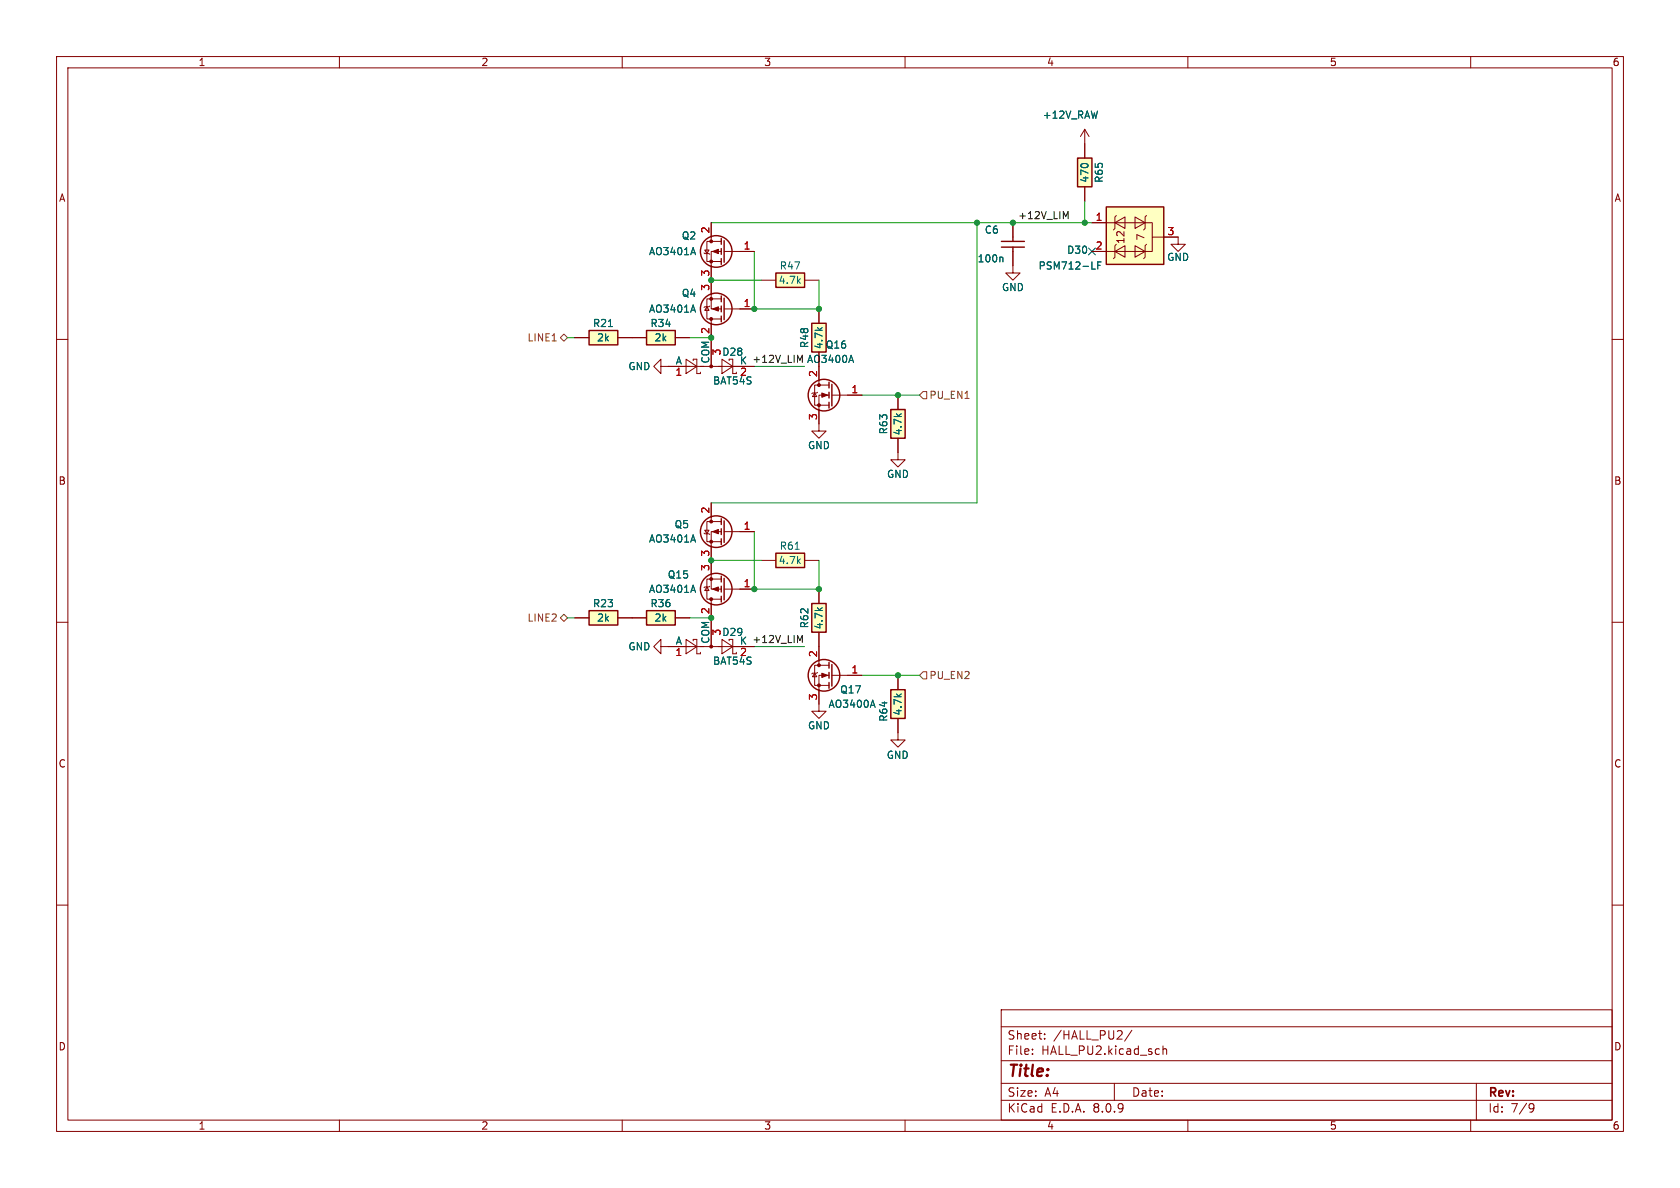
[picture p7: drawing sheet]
<svg xmlns="http://www.w3.org/2000/svg" width="297mm" height="210mm" viewBox="0 0 297 210" stroke-linecap="round" stroke-linejoin="round" font-family="sans-serif">
<g fill="none" stroke="#840000" stroke-width=".18">
<path d="M10 10h277v190h-277zM12 12h273v186h-273zM60 10v2M110 10v2M160 10v2M210 10v2M260 10v2M10 60h2M144 69.5l.4 .6h-.8zM144.5 69.3l-.1 .2h-.8l-.1 .1M144.8 64.8v3.3M146.6 69.9h-1.8v5"/>
<path d="M146.6 68.1h-2.6v3.5h2.6M147.1 69.9h5.3M285 60h2M10 110h2M285 110h2M10 160h2M177 178.5h108v19.5h-108zM285 160h2M60 198v2M110 198v2M160 198v2M177 194.5h108"/>
<path d="M177 191.5h108M177 187.5h108M177 181.5h108M182.5 186.3v.1M182.5 185.5v.1M184.7 183.6v.1M184.7 182.8v.1M197 191.5v3M200.1 182.1l-1.3 2M205.6 184.9v1.5M205.6 185.5l.2-.1 .4 .1v.9M210 198v2"/>
<path d="M260 198v2M261 191.5v6.5M270.6 195.1l.5 .1a.99 .99 0 0 1-.4 1.4h-.2M271.2 195.7l-.3 .3h-.3"/>
</g>
<g fill="none" stroke="#840000" stroke-width=".25">
<path d="M146.6 67.6v1M146.6 69.3v1.1M146.6 71.1v1M147.1 67.9v3.9"/>
<circle cx="145.7" cy="69.8" r="2.79"/>
</g>
<g fill="#840000" stroke="#840000" stroke-width=".18">
<path d="M145.3 69.5l1 .4-1 .3z"/>
<circle cx="144.8" cy="71.6" r=".25"/>
<circle cx="144.8" cy="68.1" r=".25"/>
</g>
<path d="M150.5 62.8l.4 1.3" fill="none" stroke="#006464" stroke-width=".18"/>
<path d="M190.5 27.9h2.5v5.1h-2.5z" fill="#ffffc2"/>
<path d="M190.5 27.9h2.5v5.1h-2.5z" fill="none" stroke="#840000" stroke-width=".25"/>
<path d="M191.8 25.4v2.5M191.8 33v2.6" fill="none" stroke="#840000" stroke-width=".18"/>
<path d="M195.6 36.6h10.1v10.1h-10.1z" fill="#ffffc2"/>
<path d="M195.6 36.6h10.1v10.1h-10.1z" fill="none" stroke="#840000" stroke-width=".25"/>
<path d="M193 39.4h10.7v2.5M197.1 39.4l1.8-1v2zM197.4 38.1l-.3 .3v2l-.3 .2M200.7 38.4l1.7 1-1.7 1zM202.7 38.1l-.3 .3v2l-.2 .2M197.1 44.5l1.8-1.1v2.1zM197.4 43.2l-.3 .2v2.1l-.3 .2M200.7 43.4l1.7 1.1-1.7 1zM202.7 43.2l-.3 .2v2.1l-.2 .2M208.3 41.9h-4.6v2.6h-10.7M158.7 129.5v1.3h-1.2l1.2 1.3 1.3-1.3h-1.3" fill="none" stroke="#840000" stroke-width=".18"/>
<path d="M193 47.6h.6M194.1 46.9h.4M194.7 46.3h-.6v1.3" fill="none" stroke="#006464" stroke-width=".18"/>
<path d="M157.5 121.9h2.5v5.1h-2.5z" fill="#ffffc2"/>
<path d="M157.5 121.9h2.5v5.1h-2.5z" fill="none" stroke="#840000" stroke-width=".25"/>
<path d="M158.7 119.4v2.5M158.7 127v2.5" fill="none" stroke="#840000" stroke-width=".18"/>
<path d="M114.3 58.4h5.1v2.6h-5.1z" fill="#ffffc2"/>
<g fill="none" stroke="#840000" stroke-width=".25">
<path d="M114.3 58.4h5.1v2.6h-5.1zM146.6 117.1v1M146.6 118.9v1M147.1 117.5v3.8M146.6 120.7v1"/>
<circle cx="145.7" cy="119.4" r="2.79"/>
</g>
<path d="M111.8 59.7h2.5M119.4 59.7h2.5M116.8 64.8v-1.3l-1.2 1.3 1.2 1.2v-1.2h1.3M158.7 80v1.3h-1.2l1.2 1.3 1.3-1.3h-1.3M144 119l.4 .6h-.8zM144.5 118.9l-.1 .1h-.8l-.1 .1M144.8 114.3v3.3M146.6 119.4h-1.8v6.3h-1.3l1.3 1.3 1.2-1.3h-1.2M146.6 117.6h-2.6v3.6h2.6M147.1 119.4h5.3" fill="none" stroke="#840000" stroke-width=".18"/>
<g fill="#840000" stroke="#840000" stroke-width=".18">
<path d="M145.3 119l1 .4-1 .4z"/>
<circle cx="144.8" cy="121.2" r=".25"/>
<circle cx="144.8" cy="117.6" r=".25"/>
</g>
<path d="M154.3 123.8l.4 1.2" fill="none" stroke="#006464" stroke-width=".18"/>
<path d="M104.1 58.4h5.1v2.6h-5.1z" fill="#ffffc2"/>
<path d="M104.1 58.4h5.1v2.6h-5.1z" fill="none" stroke="#840000" stroke-width=".25"/>
<path d="M101.6 59.7h2.5M109.2 59.7h2.6" fill="none" stroke="#840000" stroke-width=".18"/>
<path d="M107.6 57.7h.7" fill="none" stroke="#006464" stroke-width=".18"/>
<path d="M157.5 72.4h2.5v5.1h-2.5z" fill="#ffffc2"/>
<g fill="none" stroke="#840000" stroke-width=".25">
<path d="M127.5 42.2v1M127.5 43.9v1.1M127.5 45.7v1M127.5 52.3v1M127.5 54.1v1M127.5 55.9v1M128 42.5v3.9M128 52.7v3.8M157.5 72.4h2.5v5.1h-2.5z"/>
<circle cx="126.6" cy="44.4" r="2.79"/>
<circle cx="126.6" cy="54.6" r="2.79"/>
</g>
<g fill="none" stroke="#840000" stroke-width=".18">
<path d="M125.7 39.4v3.3M124.5 44.7l.1 .1h.7l.2 .2M124.6 44.2h.7l-.3 .6zM125 54.2l.3 .7h-.7zM125.5 54.1l-.2 .1h-.7l-.1 .2M125.7 56.4v8.4M127.5 44.5h-1.8v10.1h1.8M127.5 42.7h-2.5v3.5h2.5M127.5 52.8h-2.5v3.6h2.5M128 44.5h5.3M128 54.6h5.3M118.1 64.8h15.2"/>
<path d="M121.3 63.5l1.9 1.3-1.9 1.2zM122.6 63.8v-.3h.6v2.5h.6v-.2M127.6 63.5l1.9 1.3-1.9 1.2zM128.9 63.5v.3M129.5 63.5v2.5h.7M144.8 74.9v1.3h-1.3l1.3 1.3 1.2-1.3h-1.2M158.7 69.9v2.5M158.7 77.5v2.5"/>
</g>
<g fill="#840000" stroke="#840000" stroke-width=".18">
<path d="M126 44.5l1-.4v.7z"/>
<path d="M126 54.6l1-.4v.8z"/>
<circle cx="125.7" cy="64.8" r=".25"/>
<circle cx="125.7" cy="46.2" r=".25"/>
<circle cx="125.7" cy="42.7" r=".25"/>
<circle cx="125.7" cy="52.8" r=".25"/>
<circle cx="125.7" cy="56.4" r=".25"/>
</g>
<path d="M122.5 43.8l.5 1.2M122.5 53.9l.5 1.3" fill="none" stroke="#006464" stroke-width=".18"/>
<path d="M104.1 108h5.1v2.5h-5.1z" fill="#ffffc2"/>
<path d="M104.1 108h5.1v2.5h-5.1z" fill="none" stroke="#840000" stroke-width=".25"/>
<path d="M101.6 109.2h2.5M109.2 109.2h2.6M116.8 114.3v-1.3l-1.2 1.3 1.2 1.3v-1.3h1.3" fill="none" stroke="#840000" stroke-width=".18"/>
<path d="M114.3 108h5.1v2.5h-5.1z" fill="#ffffc2"/>
<path d="M114.3 108h5.1v2.5h-5.1z" fill="none" stroke="#840000" stroke-width=".25"/>
<path d="M191.8 22.9l.7 1.2M191.8 22.9v2.5M191.8 22.9l-.8 1.2M111.8 109.2h2.5M119.4 109.2h2.5" fill="none" stroke="#840000" stroke-width=".18"/>
<path d="M137.2 97.8h5v2.5h-5z" fill="#ffffc2"/>
<path d="M137.2 97.8h5v2.5h-5z" fill="none" stroke="#840000" stroke-width=".25"/>
<path d="M134.6 99.1h2.6M142.2 99.1h2.6" fill="none" stroke="#840000" stroke-width=".18"/>
<path d="M140.6 97.1h.7" fill="none" stroke="#006464" stroke-width=".18"/>
<path d="M143.5 106.7h2.5v5.1h-2.5z" fill="#ffffc2"/>
<g fill="none" stroke="#840000" stroke-width=".25">
<path d="M127.5 91.7v1M127.5 93.5v1M127.5 95.3v1M128 92.1v3.8M127.5 101.9v1M127.5 103.6v1M127.5 105.4v1M128 102.2v3.8M143.5 106.7h2.5v5.1h-2.5z"/>
<circle cx="126.6" cy="94" r="2.79"/>
<circle cx="126.6" cy="104.1" r="2.79"/>
</g>
<g fill="none" stroke="#840000" stroke-width=".18">
<path d="M124.5 94.2l.1 .2h.7l.2 .1M124.6 93.7h.7l-.3 .7zM125.7 88.9v3.3M127.5 94h-1.8v10.1h1.8M127.5 92.2h-2.5v3.6h2.5M128 94h5.3M118.1 114.3h15.2M121.3 113l1.9 1.3-1.9 1.3zM122.6 113.3v-.3h.6v2.6h.6v-.3M125 103.8l.3 .6h-.7zM125.5 103.6l-.2 .2h-.7l-.1 .1M125.7 105.9v8.4"/>
<path d="M127.5 102.4h-2.5v3.5h2.5M127.6 113l1.9 1.3-1.9 1.3zM128 104.1h5.3M128.9 113v.3M129.5 113v2.6h.7M144.8 104.1v2.6M144.8 111.8v2.5"/>
</g>
<g fill="#840000" stroke="#840000" stroke-width=".18">
<path d="M126 104.1l1-.3v.7z"/>
<path d="M126 94l1-.4v.8z"/>
<circle cx="125.7" cy="114.3" r=".25"/>
<circle cx="125.7" cy="102.4" r=".25"/>
<circle cx="125.7" cy="105.9" r=".25"/>
<circle cx="125.7" cy="95.8" r=".25"/>
<circle cx="125.7" cy="92.2" r=".25"/>
</g>
<path d="M122.5 94.6l.5 1.2M122.5 103.4l.5 1.3" fill="none" stroke="#006464" stroke-width=".18"/>
<path d="M143.5 57.2h2.5v5h-2.5z" fill="#ffffc2"/>
<path d="M143.5 57.2h2.5v5h-2.5z" fill="none" stroke="#840000" stroke-width=".25"/>
<path d="M144.8 54.6v2.6M179.1 47v1.3h1.2l-1.2 1.2-1.3-1.2h1.3M144.8 62.2v2.6" fill="none" stroke="#840000" stroke-width=".18"/>
<path d="M137.2 48.3h5v2.5h-5z" fill="#ffffc2"/>
<path d="M137.2 48.3h5v2.5h-5zM177 43.7h4.1M177 42.7h4.1M179.1 41.9v.8M179.1 43.7v.8" fill="none" stroke="#840000" stroke-width=".25"/>
<g fill="none" stroke="#840000" stroke-width=".18">
<path d="M125.7 39.4v2.5M179.1 39.4v2.5M191.8 25.4v2.5M191.8 33v2.6M193 39.4h2.6M101.6 59.7h2.5M109.2 59.7h5.1M119.4 59.7h2.5M125.7 47v5.1M125.7 57.2v7.6M130.8 44.5h2.5M130.8 54.6h2.5"/>
<path d="M134.6 49.5h2.6M142.2 49.5h2.6M144.8 54.6v2.6M179.1 44.5v2.5M193 44.5h2.6M205.7 41.9h2.6v1.3h-1.3l1.3 1.3 1.2-1.3h-1.2M118.1 64.8h3.8M129.5 64.8h3.8M144.8 62.2v5.1M144.8 72.4v2.5M149.9 69.9h2.5M158.7 69.9v2.5"/>
<path d="M158.7 77.5v2.5M125.7 88.9v2.5M125.7 96.5v5.1M130.8 94h2.5M101.6 109.2h2.5M109.2 109.2h5.1M118.1 114.3h3.8M119.4 109.2h2.5M125.7 106.7v7.6M129.5 114.3h3.8M130.8 104.1h2.5M144.8 104.1v2.6"/>
<path d="M144.8 111.8v5M149.9 119.4h2.5M158.7 119.4v2.5M144.8 121.9v2.6M158.7 127v2.5"/>
</g>
<path d="M107.6 57.7h.7M122.5 43.8l.5 1.2M122.5 53.9l.5 1.3M177.1 45.5l.2 .1v.7M193 47.6h.6M194.1 46.9h.4M194.7 46.3h-.6v1.3M150.5 62.8l.4 1.3M122.5 94.6l.5 1.2M122.5 103.4l.5 1.3M154.3 123.8l.4 1.2" fill="none" stroke="#006464" stroke-width=".18"/>
<path d="M99.1 59.7l.6-.6 .6 .6-.6 .6zM163.2 69.2h.6v1.3h-.6l-.6-.6zM99.1 109.2l.6-.6 .6 .6-.6 .7zM163.2 118.7h.6v1.3h-.6l-.6-.6z" fill="none" stroke="#725600" stroke-width=".18"/>
<path d="M188.4 38.3l.4-.9v1.3M141.4 63.7l.4-.9v1.3M141.4 113.2l.4-.9v1.3" fill="none" stroke="#0f0f0f" stroke-width=".18"/>
<g fill="none" stroke="#009600" stroke-width=".18">
<path d="M125.7 39.4h67.3M172.7 39.4v49.5h-47M191.8 35.6v3.8M100.3 59.7h1.3M121.9 59.7h3.8M125.7 49.5h8.9M133.3 44.5v10.1h11.5v-5.1M133.3 64.8h8.9M152.4 69.9h10.2M125.7 99.1h8.9M133.3 94v10.1h11.5v-5M100.3 109.2h1.3"/>
<path d="M121.9 109.2h3.8M133.3 114.3h8.9M152.4 119.4h10.2"/>
</g>
<path d="M192.4 43.8l1.2 1.3M193.6 43.8l-1.2 1.3" fill="none" stroke="#000084" stroke-width=".18"/>
<g fill="#009600" stroke="#009600" stroke-width=".18">
<circle cx="144.8" cy="104.1" r=".46"/>
<circle cx="144.8" cy="54.6" r=".46"/>
<circle cx="179.1" cy="39.4" r=".46"/>
<circle cx="172.7" cy="39.4" r=".46"/>
<circle cx="191.8" cy="39.4" r=".46"/>
<circle cx="158.7" cy="119.4" r=".46"/>
<circle cx="158.7" cy="69.9" r=".46"/>
<circle cx="125.7" cy="59.7" r=".46"/>
<circle cx="125.7" cy="49.5" r=".46"/>
<circle cx="125.7" cy="109.2" r=".46"/>
<circle cx="133.3" cy="54.6" r=".46"/>
<circle cx="125.7" cy="99.1" r=".46"/>
<circle cx="133.3" cy="104.1" r=".46"/>
</g>
<text font-size="2.8" fill="#840000" x="178" y="190.9">Title:</text>
<g font-size="2.1" fill="#840000">
<text x="178" y="184">Sheet:</text>
<text x="186.2" y="184">/HALL_PU2/</text>
<text x="178" y="186.7">File:</text>
<text x="184.1" y="186.7">HALL_PU2.kicad_sch</text>
<text x="178" y="196.9">KiCad</text>
<text x="178" y="194.1">Size:</text>
<text x="184.7" y="194.1">A4</text>
<text x="185.7" y="196.9">E.D.A.</text>
<text x="193.3" y="196.9">8.0.9</text>
<text x="200" y="194.1">Date:</text>
<text x="263" y="194.3">Rev:</text>
<text x="263" y="196.9">Id:</text>
<text x="267.1" y="196.9">7/9</text>
</g>
<g font-size="1.8" fill="#840000">
<text x="35" y="11.9">1</text>
<text x="85" y="11.9">2</text>
<text x="135" y="11.9">3</text>
<text x="185" y="11.9">4</text>
<text x="235" y="11.9">5</text>
<text x="285" y="11.9">6</text>
<text x="10.3" y="35.9">A</text>
<text x="285.3" y="35.9">A</text>
<text x="199" y="43.2" transform="rotate(-90 199 43.2)">12</text>
<text x="202.5" y="42.6" transform="rotate(-90 202.5 42.6)">7</text>
<text x="10.3" y="85.9">B</text>
<text x="285.3" y="85.9">B</text>
<text x="10.3" y="135.9">C</text>
<text x="285.3" y="135.9">C</text>
<text x="10.3" y="185.9">D</text>
<text x="285.3" y="185.9">D</text>
<text x="35" y="199.9">1</text>
<text x="85" y="199.9">2</text>
<text x="135" y="199.9">3</text>
<text x="185" y="199.9">4</text>
<text x="235" y="199.9">5</text>
<text x="285" y="199.9">6</text>
</g>
<g font-size="1.8" fill="#006464">
<text x="184.2" y="21.2">+12V_RAW</text>
<text x="192.6" y="32.4" transform="rotate(-90 192.6 32.4)">470</text>
<text x="195.2" y="32.4" transform="rotate(-90 195.2 32.4)">R65</text>
<text x="174" y="41.5">C6</text>
<text x="114.6" y="45.3">AO3401A</text>
<text x="120.4" y="42.5">Q2</text>
<text x="137.8" y="47.9">R47</text>
<text x="172.7" y="46.6">100n</text>
<text x="183.5" y="47.9">PSM712-LF</text>
<text x="188.6" y="45.1">D30</text>
<text x="206.2" y="46.3">GND</text>
<text x="120.4" y="52.7">Q4</text>
<text x="137.6" y="50.4">4.7k</text>
<text x="177" y="51.7">GND</text>
<text x="104.7" y="58">R21</text>
<text x="114.6" y="55.5">AO3401A</text>
<text x="114.9" y="58">R34</text>
<text x="105.5" y="60.6">2k</text>
<text x="111" y="65.6">GND</text>
<text x="115.6" y="60.6">2k</text>
<text x="119.4" y="64.5">A</text>
<text x="125.5" y="64.4" transform="rotate(-90 125.5 64.4)">COM</text>
<text x="127.6" y="63.1">D28</text>
<text x="130.7" y="64.5">K</text>
<text x="142.6" y="64.4">AO3400A</text>
<text x="143.1" y="61.6" transform="rotate(-90 143.1 61.6)">R48</text>
<text x="145.6" y="61.8" transform="rotate(-90 145.6 61.8)">4.7k</text>
<text x="145.9" y="61.8">Q16</text>
<text x="126" y="68.2">BAT54S</text>
<text x="157.1" y="76.9" transform="rotate(-90 157.1 76.9)">R63</text>
<text x="159.6" y="77.1" transform="rotate(-90 159.6 77.1)">4.7k</text>
<text x="142.7" y="79.6">GND</text>
<text x="156.7" y="84.7">GND</text>
<text x="119.2" y="93.6">Q5</text>
<text x="114.6" y="96.1">AO3401A</text>
<text x="137.6" y="99.9">4.7k</text>
<text x="137.8" y="97.4">R61</text>
<text x="104.7" y="107.5">R23</text>
<text x="114.6" y="105">AO3401A</text>
<text x="114.9" y="107.5">R36</text>
<text x="118" y="102.5">Q15</text>
<text x="105.5" y="110.1">2k</text>
<text x="115.6" y="110.1">2k</text>
<text x="125.5" y="113.9" transform="rotate(-90 125.5 113.9)">COM</text>
<text x="127.6" y="112.6">D29</text>
<text x="143.1" y="111.2" transform="rotate(-90 143.1 111.2)">R62</text>
<text x="145.6" y="111.3" transform="rotate(-90 145.6 111.3)">4.7k</text>
<text x="111" y="115.2">GND</text>
<text x="119.4" y="114">A</text>
<text x="126" y="117.7">BAT54S</text>
<text x="130.7" y="114">K</text>
<text x="146.4" y="125.3">AO3400A</text>
<text x="148.4" y="122.8">Q17</text>
<text x="142.7" y="129.1">GND</text>
<text x="157.1" y="127.7" transform="rotate(-90 157.1 127.7)">R64</text>
<text x="159.6" y="126.6" transform="rotate(-90 159.6 126.6)">4.7k</text>
<text x="156.7" y="134.3">GND</text>
</g>
<g font-size="1.8" fill="#a90000">
<text x="125.5" y="41.3" transform="rotate(-90 125.5 41.3)">2</text>
<text x="193.6" y="39.1">1</text>
<text x="206.3" y="41.7">3</text>
<text x="131.4" y="44.2">1</text>
<text x="193.6" y="44.2">2</text>
<text x="125.5" y="51.5" transform="rotate(-90 125.5 51.5)">3</text>
<text x="125.5" y="49" transform="rotate(-90 125.5 49)">3</text>
<text x="125.5" y="59.1" transform="rotate(-90 125.5 59.1)">2</text>
<text x="131.4" y="54.4">1</text>
<text x="127.7" y="62.9" transform="rotate(-90 127.7 62.9)">3</text>
<text x="119.3" y="66.8">1</text>
<text x="130.7" y="66.8">2</text>
<text x="144.5" y="66.7" transform="rotate(-90 144.5 66.7)">2</text>
<text x="150.4" y="69.6">1</text>
<text x="144.5" y="74.4" transform="rotate(-90 144.5 74.4)">3</text>
<text x="125.5" y="90.9" transform="rotate(-90 125.5 90.9)">2</text>
<text x="131.4" y="93.7">1</text>
<text x="125.5" y="101" transform="rotate(-90 125.5 101)">3</text>
<text x="125.5" y="98.5" transform="rotate(-90 125.5 98.5)">3</text>
<text x="131.4" y="103.9">1</text>
<text x="125.5" y="108.7" transform="rotate(-90 125.5 108.7)">2</text>
<text x="127.7" y="112.5" transform="rotate(-90 127.7 112.5)">3</text>
<text x="119.3" y="116.3">1</text>
<text x="130.7" y="116.3">2</text>
<text x="144.5" y="116.3" transform="rotate(-90 144.5 116.3)">2</text>
<text x="150.4" y="119.1">1</text>
<text x="144.5" y="123.9" transform="rotate(-90 144.5 123.9)">3</text>
</g>
<g font-size="1.8" fill="#0f0f0f">
<text x="179.9" y="38.8">+12V_LIM</text>
<text x="130.7" y="64.5">K +12V_LIM</text>
<text x="130.7" y="114">K +12V_LIM</text>
</g>
<g font-size="1.8" fill="#725600">
<text x="93.2" y="60.6">LINE1</text>
<text x="164.2" y="70.7">PU_EN1</text>
<text x="93.2" y="110.1">LINE2</text>
<text x="164.2" y="120.2">PU_EN2</text>
</g>
</svg>
